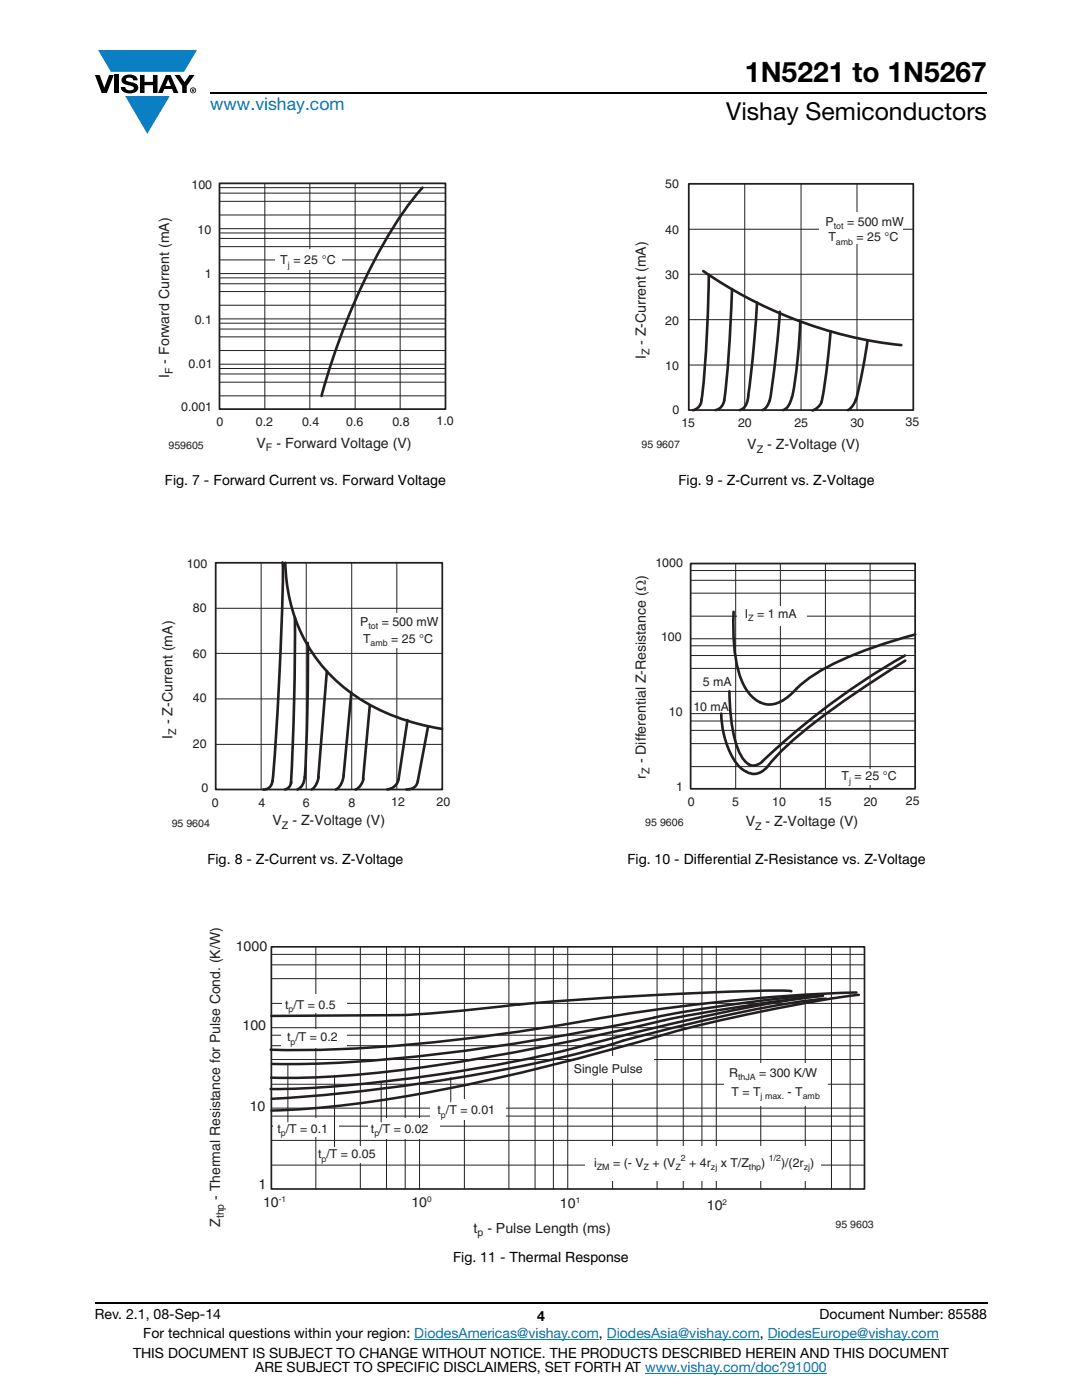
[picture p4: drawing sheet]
<svg xmlns="http://www.w3.org/2000/svg" width="216mm" height="279mm" viewBox="0 0 216 279" stroke-linecap="round" stroke-linejoin="round" font-family="sans-serif">
<g fill="#0a7fc3">
<path d="M19.6 10h19.7l-2.6 4.3h-1.1h-13.5z"/>
<path d="M25 19.2h8.9l-4.5 7.5z"/>
</g>
<g fill="#000">
<path d="M18.9 15h1l.9 2.5 1-2.5h.9l-1.4 3.6h-1zM22.9 15h.9v3.6h-.9zM24.6 15.3a2.1 2.1 0 0 1 2.8 .3l.1 .4h-.9a.79 .79 0 0 0-.7-.5 .79 .79 0 0 0-.8 .4l.3 .3 1 .2a1.08 1.08 0 0 1 1.2 1 1.08 1.08 0 0 1-1.1 1.2 1.73 1.73 0 0 1-2.4-1.2h.9a.96 .96 0 0 0 .8 .6 .96 .96 0 0 0 .9-.4 1.31 1.31 0 0 0-1.2-.6 1.03 1.03 0 0 1-1.1-.6 1.03 1.03 0 0 1 .2-1.1zM27.9 15h.9v1.3h1.7v-1.3h.9v3.6h-.9v-1.6h-1.7v1.6h-.9zM34.8 15h1.1l.9 1.4 1-1.4h1l-1.5 2.2v1.4h-.9v-1.4z"/>
<path d="M33.6 15.9l.5 1.3h-1.1zM33.1 15l-1.6 3.6h1l.3-.8h1.5l.3 .8h1l-1.6-3.6z"/>
<path d="M38.4 17.8h.2v.2h-.2zM38.3 17.7v.7h.1v-.3l.4 .3-.2-.3 .2-.2-.1-.2z"/>
<path d="M38.1 18a.46 .46 0 0 1 .9 0 .46 .46 0 0 1-.9 0zM37.9 18a.6 .6 0 0 0 1.2 0 .6 .6 0 0 0-1.2 0z"/>
</g>
<path d="M42 18.6h155M18.9 260h178.1" fill="none" stroke="#000" stroke-width=".36"/>
<path d="M82.7 267.3h36.8M121.1 267.3h30.5M128.7 274h36.3M153.2 267.3h34.1" fill="none" stroke="#007ec4" stroke-width=".2"/>
<path d="M43.8 36.6h45.1v45.1h-45.1z" fill="none" stroke="#231f20" stroke-width=".35"/>
<g fill="none" stroke="#231f20" stroke-width=".2">
<path d="M43.8 37.5h45.1M43.8 38.5h45.1M52.8 36.6v45.1M61.8 36.6v45.1M70.9 36.6v45.1M79.8 36.6v45.1M43.8 55.5h45.1M43.8 56.6h45.1M43.8 58.2h45.1M43.8 46.5h45.1M43.8 47.6h45.1M43.8 49.2h45.1"/>
<path d="M43.8 51.9h45.1M43.8 40.2h45.1M43.8 42.9h45.1M43.8 54.6h45.1M43.8 45.6h45.1M43.8 73.5h45.1M43.8 74.6h45.1M43.8 76.3h45.1M43.8 79h45.1M43.8 64.5h45.1M43.8 65.7h45.1M43.8 67.2h45.1"/>
<path d="M43.8 70h45.1M43.8 60.9h45.1M43.8 72.7h45.1M43.8 63.6h45.1"/>
</g>
<path d="M84.3 37.5a87.3 87.3 0 0 0-13.7 23.1l-3.4 8.8-3 9.6" fill="none" stroke="#231f20" stroke-width=".53"/>
<g fill="#fff">
<path d="M54.9 49.8h13.2v4h-13.2z"/>
<path d="M32 111.3h57.9v54.8h-57.9z"/>
</g>
<path d="M43 112.3h45.3v45.3h-45.3z" fill="none" stroke="#231f20" stroke-width=".35"/>
<path d="M52.1 112.3v45.3M61.1 112.3v45.3M70.2 112.3v45.3M79.2 112.3v45.3M43 139.5h45.3M43 130.4h45.3M43 121.4h45.3M43 148.6h45.3" fill="none" stroke="#231f20" stroke-width=".2"/>
<g fill="none" stroke="#231f20" stroke-width=".53">
<path d="M56.4 112.3a387.4 387.4 0 0 1-1.1 30.4l-.9 13.2M56.9 112.3a32.3 32.3 0 0 0 21.6 30.6 47.1 47.1 0 0 0 9.7 2.6M58.8 123.3l-.1 16.9-.6 16.1M61.4 128.3v8.7a268.1 268.1 0 0 1-.7 18.6 2.41 2.41 0 0 1-1.4 2M65.2 133.9l-1.7 21.2M70.1 138.2l-1.5 16.6a3.6 3.6 0 0 1-1.6 2.8M54.3 155.9a1.69 1.69 0 0 1-1.8 1.7M58.1 156.1l-.3 .9-.5 .4-.4 .2M63.6 155a3.6 3.6 0 0 1-1.4 2.6M72.5 155.4a2.96 2.96 0 0 1-1.5 2.2M73.8 140.7l-1.4 14.7M81.3 143.7l-1.8 11.7a2.49 2.49 0 0 1-2.2 2.1"/>
<path d="M85.4 145l-2 10.9a1.97 1.97 0 0 1-2.3 1.6"/>
</g>
<path d="M70.5 122.3h14.8v6.9h-14.8z" fill-rule="evenodd" fill="#fff"/>
<path d="M126.4 35.3h57.1v55.7h-57.1z" fill="#fff"/>
<path d="M137.4 36.7h44.8v45.1h-44.8z" fill="none" stroke="#231f20" stroke-width=".35"/>
<path d="M148.6 36.7v45.1M159.8 36.7v45.1M171 36.7v45.1M137.4 54.7h44.8M137.4 45.7h44.8M137.4 72.9h44.8M137.4 63.8h44.8" fill="none" stroke="#231f20" stroke-width=".2"/>
<path d="M140.3 54.1a85.8 85.8 0 0 0 39.5 14.8M141.4 54.9v.8a226.2 226.2 0 0 1-1.6 24.8l-.6 .9-.9 .5M146.1 57.7a199 199 0 0 1-1.7 22.7l-.4 .7a1.8 1.8 0 0 1-1.2 .7M149.3 78.9a2.82 2.82 0 0 1-1.7 2.9M151.1 60.4l-.8 9.4-1 9.1M153.5 80a2.7 2.7 0 0 1-1.4 1.8M155.6 62.2a198.9 198.9 0 0 1-2 17.8M158 79.3a3.1 3.1 0 0 1-1.7 2.5M159.7 64.4a99.4 99.4 0 0 1-1.7 14.9M165.7 66.1a119.5 119.5 0 0 1-1.9 14.4l-.7 .9-1 .5M170.8 79.6a4 4 0 0 1-1.6 2.2M173.1 67.9a106.3 106.3 0 0 1-2.4 12.1" fill="none" stroke="#231f20" stroke-width=".53"/>
<g fill="#fff">
<path d="M163.4 42.5h16.7v6.2h-16.7z"/>
<path d="M126.4 111.1h57.1v55.2h-57.1z"/>
</g>
<path d="M137.8 112.5h44.8v44.9h-44.8z" fill="none" stroke="#231f20" stroke-width=".35"/>
<g fill="none" stroke="#231f20" stroke-width=".2">
<path d="M137.8 113.9h44.8M137.8 115.8h44.8M137.8 118.4h44.8M146.8 112.5v44.9M155.7 112.5v44.9M164.7 112.5v44.9M173.6 112.5v44.9M137.8 127.5h44.8M137.8 128.9h44.8M137.8 130.8h44.8M137.8 133.4h44.8M137.8 138h44.8"/>
<path d="M137.8 123h44.8M137.8 142.4h44.8M137.8 143.9h44.8M137.8 145.8h44.8M137.8 148.4h44.8M137.8 153h44.8"/>
</g>
<path d="M145.5 138a33.3 33.3 0 0 0 2 12.2 4 4 0 0 0 2.6 2.6 2.81 2.81 0 0 0 2.1-.9M146.4 122.1a34.2 34.2 0 0 0 1.7 14 7.4 7.4 0 0 0 3.5 4.1M180.6 130.8a146.2 146.2 0 0 0-28.4 21.1M180.6 131.8a159.8 159.8 0 0 0-24.1 17.5l-3.3 3.6M182.6 126.6a75.4 75.4 0 0 0-20 7.9l-2 1.5-1.7 1.4a7.9 7.9 0 0 1-5.3 3.2l-1-.1-1-.4M143.9 142.4a18 18 0 0 0 3.4 10.4 3.7 3.7 0 0 0 4.6 1.2l1.3-1" fill="none" stroke="#231f20" stroke-width=".53"/>
<g fill="#fff">
<path d="M167.9 153.5h11.3v3.1h-11.3z"/>
<path d="M147.2 121h13.8v3.8h-13.8z"/>
<path d="M41.5 185.1h132.9v62.2h-132.9z"/>
</g>
<path d="M54.1 189h118.4v48.3h-118.4z" fill="none" stroke="#231f20" stroke-width=".34"/>
<g fill="none" stroke="#231f20" stroke-width=".2">
<path d="M54.1 190.5h118.4M54.1 192.6h118.4M54.1 195.3h118.4M63 189v48.3M71.9 189v48.3M77.1 189v48.3M80.8 189v48.3M83.7 189v48.3M92.7 189v48.3M101.5 189v48.3M106.8 189v48.3M110.4 189v48.3"/>
<path d="M113.3 189v48.3M122.2 189v48.3M131.1 189v48.3M136.3 189v48.3M140.1 189v48.3M142.9 189v48.3M151.8 189v48.3M160.7 189v48.3M165.9 189v48.3M169.6 189v48.3M54.1 206.6h118.4M54.1 208.7h118.4"/>
<path d="M54.1 211.5h118.4M54.1 216.4h118.4M54.1 200.2h118.4M54.1 205.1h118.4M54.1 222.7h118.4M54.1 224.7h118.4M54.1 227.6h118.4M54.1 232.5h118.4M54.1 221.2h118.4"/>
</g>
<g fill="#fff">
<path d="M56.3 198.3h12.8v3.8h-12.8z" fill-rule="evenodd"/>
<path d="M56.2 205.3h13.1v3.7h-13.1z" fill-rule="evenodd"/>
<path d="M54.6 223.1h13.1v3.7h-13.1z" fill-rule="evenodd"/>
<path d="M73.6 223.1h14.2v4.1h-14.2z" fill-rule="evenodd"/>
<path d="M85.9 219.4h15.1v4h-15.1z" fill-rule="evenodd"/>
<path d="M114.3 210.8h16.2v4.4h-16.2z" fill-rule="evenodd"/>
<path d="M144.6 212.1h20.6v8.5h-20.6z" fill-rule="evenodd"/>
</g>
<g fill="#fff">
<path d="M63.5 228.8h13.3v3.3h-13.3z"/>
<path d="M116.8 228.8h46.9v6.8h-46.9z"/>
</g>
<path d="M157.9 197.8a159.8 159.8 0 0 0-17.5 .3 699.1 699.1 0 0 0-36.9 2.4M164.1 198.4a301.3 301.3 0 0 0-34.9 5 399.6 399.6 0 0 1-64.9 8.8l-10 .1M164.1 198.8a350.1 350.1 0 0 0-31.5 4.8 445.8 445.8 0 0 1-60.8 10.8l-10.6 .7h-7.1M164.2 198.7a332.1 332.1 0 0 0-43.7 8.9 295.8 295.8 0 0 1-63.7 9.7h-2.8M164.8 199.3a238.4 238.4 0 0 0-35.3 7l-2.6 .7a303.8 303.8 0 0 1-53.8 10.7l-10.8 1-8.1 .6M170.9 198.1a395.8 395.8 0 0 0-60.2 6.7 312.3 312.3 0 0 1-56.7 4.7M171.4 198.5a317.6 317.6 0 0 0-37.9 7.7 433.9 433.9 0 0 1-60.7 13.8l-11.1 1.2-7.5 .4M103.6 200.4l-12 1.4-10.2 .7-27.3 .3" fill="none" stroke="#231f20" stroke-width=".5"/>
<path d="M57.4 212.4v11.5M66.8 214.6v14.2M76.1 216v7.9M89.9 215v4.9" fill="none" stroke="#231f20" stroke-width=".2"/>
<text font-size="5.6" x="148.7" y="16.4">1N5221 to 1N5267</text>
<text font-size="4.9" x="144.9" y="24">Vishay Semiconductors</text>
<text font-size="3.5" fill="#007ec4" x="42" y="21.9">www.vishay.com</text>
<g font-size="2.8" fill="#231f20">
<text x="128.9" y="71.7" transform="rotate(-90 128.9 71.7)">I</text>
<text x="128.9" y="68.9" transform="rotate(-90 128.9 68.9)">- Z-Current (mA)</text>
<text x="33.8" y="75.4" transform="rotate(-90 33.8 75.4)">I</text>
<text x="33.8" y="72.6" transform="rotate(-90 33.8 72.6)">- Forward Current (mA)</text>
<text x="51.2" y="89.4">V</text>
<text x="55.2" y="89.4">- Forward Voltage (V)</text>
<text x="149.1" y="89.7">V</text>
<text x="153.1" y="89.7">- Z-Voltage (V)</text>
<text x="34.5" y="147.4" transform="rotate(-90 34.5 147.4)">I</text>
<text x="34.5" y="144.5" transform="rotate(-90 34.5 144.5)">- Z-Current (mA)</text>
<text x="128.9" y="155.4" transform="rotate(-90 128.9 155.4)">r</text>
<text x="128.9" y="152.4" transform="rotate(-90 128.9 152.4)">- Differential Z-Resistance (Ω)</text>
<text x="54.4" y="164.7">V</text>
<text x="58.3" y="164.7">- Z-Voltage (V)</text>
<text x="148.8" y="164.9">V</text>
<text x="152.8" y="164.9">- Z-Voltage (V)</text>
<text x="47.1" y="189.8">1000</text>
<text x="48.4" y="205.6">100</text>
<text x="49.8" y="221.7">10</text>
<text x="44" y="239.5" transform="rotate(-90 44 239.5)">- Thermal Resistance for Pulse Cond. (K/W)</text>
<text x="51.6" y="237.4">1</text>
<text x="44" y="244.9" transform="rotate(-90 44 244.9)">Z</text>
<text x="52.5" y="240.8">10</text>
<text x="82.1" y="240.8">10</text>
<text x="94.5" y="246">t</text>
<text x="97.2" y="246">- Pulse Length (ms)</text>
<text x="111.7" y="241">10</text>
<text x="141.1" y="241.5">10</text>
</g>
<g font-size="2.8">
<text x="32.9" y="96.8">Fig. 7 - Forward Current vs. Forward Voltage</text>
<text x="135.4" y="96.8">Fig. 9 - Z-Current vs. Z-Voltage</text>
<text x="41.4" y="172.3">Fig. 8 - Z-Current vs. Z-Voltage</text>
<text x="125.2" y="172.3">Fig. 10 - Differential Z-Resistance vs. Z-Voltage</text>
<text x="90.4" y="251.8">Fig. 11 - Thermal Response</text>
<text x="18.9" y="263.3">Rev. 2.1, 08-Sep-14</text>
<text x="107.2" y="263.6">4</text>
<text x="163.6" y="263.3">Document Number: 85588</text>
<text x="28.6" y="267.1">For technical questions within your region: DiodesAmericas@vishay.com, DiodesAsia@vishay.com, DiodesEurope@vishay.com</text>
<text x="26.5" y="271">THIS DOCUMENT IS SUBJECT TO CHANGE WITHOUT NOTICE. THE PRODUCTS DESCRIBED HEREIN AND THIS DOCUMENT</text>
<text x="50.9" y="273.8">ARE SUBJECT TO SPECIFIC DISCLAIMERS, SET FORTH AT www.vishay.com/doc?91000</text>
</g>
<g font-size="2.5" fill="#231f20">
<text x="38.2" y="37.7">100</text>
<text x="132.7" y="37.5">50</text>
<text x="39.4" y="46.6">10</text>
<text x="132.7" y="46.8">40</text>
<text x="164.7" y="45">P</text>
<text x="169" y="45">= 500 mW</text>
<text x="55.9" y="52.7">T = 25 °C</text>
<text x="165.3" y="48.1">T</text>
<text x="170.9" y="48.1">= 25 °C</text>
<text x="40.9" y="55.5">1</text>
<text x="132.7" y="55.6">30</text>
<text x="38.8" y="64.7">0.1</text>
<text x="132.7" y="64.8">20</text>
<text x="37.6" y="73.4">0.01</text>
<text x="132.7" y="73.9">10</text>
<text x="36.2" y="82.1">0.001</text>
<text x="134.2" y="82.7">0</text>
<text x="43.2" y="85.1">0</text>
<text x="51.1" y="85.1">0.2</text>
<text x="60.3" y="85.1">0.4</text>
<text x="69.1" y="85.1">0.6</text>
<text x="78.3" y="85.1">0.8</text>
<text x="87.1" y="84.8">1.0</text>
<text x="136" y="85.3">15</text>
<text x="147.3" y="85.3">20</text>
<text x="158.5" y="85.3">25</text>
<text x="169.7" y="85.3">30</text>
<text x="180.7" y="85">35</text>
<text x="37.3" y="113.5">100</text>
<text x="130.8" y="113.2">1000</text>
<text x="38.5" y="122.1">80</text>
<text x="71.9" y="124.9">P</text>
<text x="76.2" y="124.9">= 500 mW</text>
<text x="148.6" y="123.2">I</text>
<text x="151.1" y="123.2">= 1 mA</text>
<text x="38.5" y="131.3">60</text>
<text x="72.5" y="128.3">T</text>
<text x="78.1" y="128.3">= 25 °C</text>
<text x="131.9" y="127.9">100</text>
<text x="140.2" y="136.9">5 mA</text>
<text x="38.5" y="140.2">40</text>
<text x="133.5" y="142.9">10</text>
<text x="138.4" y="141.9">10 mA</text>
<text x="38.5" y="149.3">20</text>
<text x="167.9" y="155.7">T = 25 °C</text>
<text x="40.2" y="158">0</text>
<text x="42.3" y="161">0</text>
<text x="51.6" y="161">4</text>
<text x="60.4" y="161">6</text>
<text x="69.6" y="161">8</text>
<text x="78.1" y="160.8">12</text>
<text x="87.1" y="160.8">20</text>
<text x="134.9" y="157.9">1</text>
<text x="137.2" y="160.9">0</text>
<text x="146.1" y="160.8">5</text>
<text x="154.1" y="160.9">10</text>
<text x="163.2" y="160.9">15</text>
<text x="172.4" y="160.9">20</text>
<text x="180.8" y="160.6">25</text>
</g>
<g font-size="2.4" fill="#231f20">
<text x="56.9" y="201.3">t /T = 0.5</text>
<text x="57.3" y="207.8">t /T = 0.2</text>
<text x="114.5" y="214.2">Single Pulse</text>
<text x="145.5" y="214.9">R</text>
<text x="151.5" y="214.9">= 300 K/</text>
<text x="160.7" y="214.9">W</text>
<text x="145.9" y="218.7">T = T</text>
<text x="157.2" y="218.7">- T</text>
<text x="55.4" y="226.1">t /T = 0.1</text>
<text x="74" y="226.1">t /T = 0.02</text>
<text x="87.3" y="222.3">t /T = 0.01</text>
<text x="63.5" y="231.2">t</text>
<text x="65.1" y="231.2">/T = 0.05</text>
<text x="118.5" y="232.8">i</text>
<text x="122.3" y="232.8">= (- V</text>
<text x="130.2" y="232.8">+ (V</text>
<text x="137.5" y="232.8">+ 4r</text>
<text x="143.8" y="232.8">x T/Z</text>
<text x="151.9" y="232.8">)</text>
<text x="155.9" y="232.8">)/(2r</text>
<text x="161.7" y="232.8">)</text>
</g>
<g font-size="2.1" fill="#231f20">
<text x="129.6" y="70.9" transform="rotate(-90 129.6 70.9)">Z</text>
<text x="34.5" y="74.6" transform="rotate(-90 34.5 74.6)">F</text>
<text x="33.6" y="89.5">959605</text>
<text x="128" y="89.4">95 9607</text>
<text x="53.1" y="90.1">F</text>
<text x="151" y="90.4">Z</text>
<text x="35.2" y="146.6" transform="rotate(-90 35.2 146.6)">Z</text>
<text x="129.6" y="154.4" transform="rotate(-90 129.6 154.4)">Z</text>
<text x="34.3" y="165.1">95 9604</text>
<text x="56.3" y="165.4">Z</text>
<text x="128.8" y="164.9">95 9606</text>
<text x="150.7" y="165.6">Z</text>
<text x="44.7" y="243.2" transform="rotate(-90 44.7 243.2)">thp</text>
<text x="166.7" y="245">95 9603</text>
<text x="95.3" y="246.7">p</text>
</g>
<g font-size="1.8" fill="#231f20">
<text x="166.4" y="45.8">tot</text>
<text x="57.5" y="53.5">j</text>
<text x="166.8" y="48.8">amb</text>
<text x="73.5" y="125.6">tot</text>
<text x="149.3" y="123.9">Z</text>
<text x="74" y="129">amb</text>
<text x="169.4" y="156.4">j</text>
</g>
<g font-size="1.7" fill="#231f20">
<text x="57.6" y="202">p</text>
<text x="58" y="208.5">p</text>
<text x="147.3" y="215.6">thJA</text>
<text x="151.8" y="219.4">j max.</text>
<text x="160.2" y="219.4">amb</text>
<text x="56.1" y="226.8">p</text>
<text x="74.7" y="226.8">p</text>
<text x="88" y="223">p</text>
<text x="64.2" y="231.9">p</text>
<text x="119.1" y="233.5">ZM</text>
<text x="128.4" y="233.5">Z</text>
<text x="134.8" y="233.5">Z</text>
<text x="135.9" y="231.8">2</text>
<text x="141.9" y="233.5">zj</text>
<text x="149.4" y="233.5">thp</text>
<text x="153.4" y="231.8">1/2</text>
<text x="160.4" y="233.5">zj</text>
</g>
<g font-size="1.6" fill="#231f20">
<text x="55.6" y="239.9">-1</text>
<text x="85.2" y="239.9">0</text>
<text x="114.9" y="240.1">1</text>
<text x="144.2" y="240.6">2</text>
</g>
</svg>
